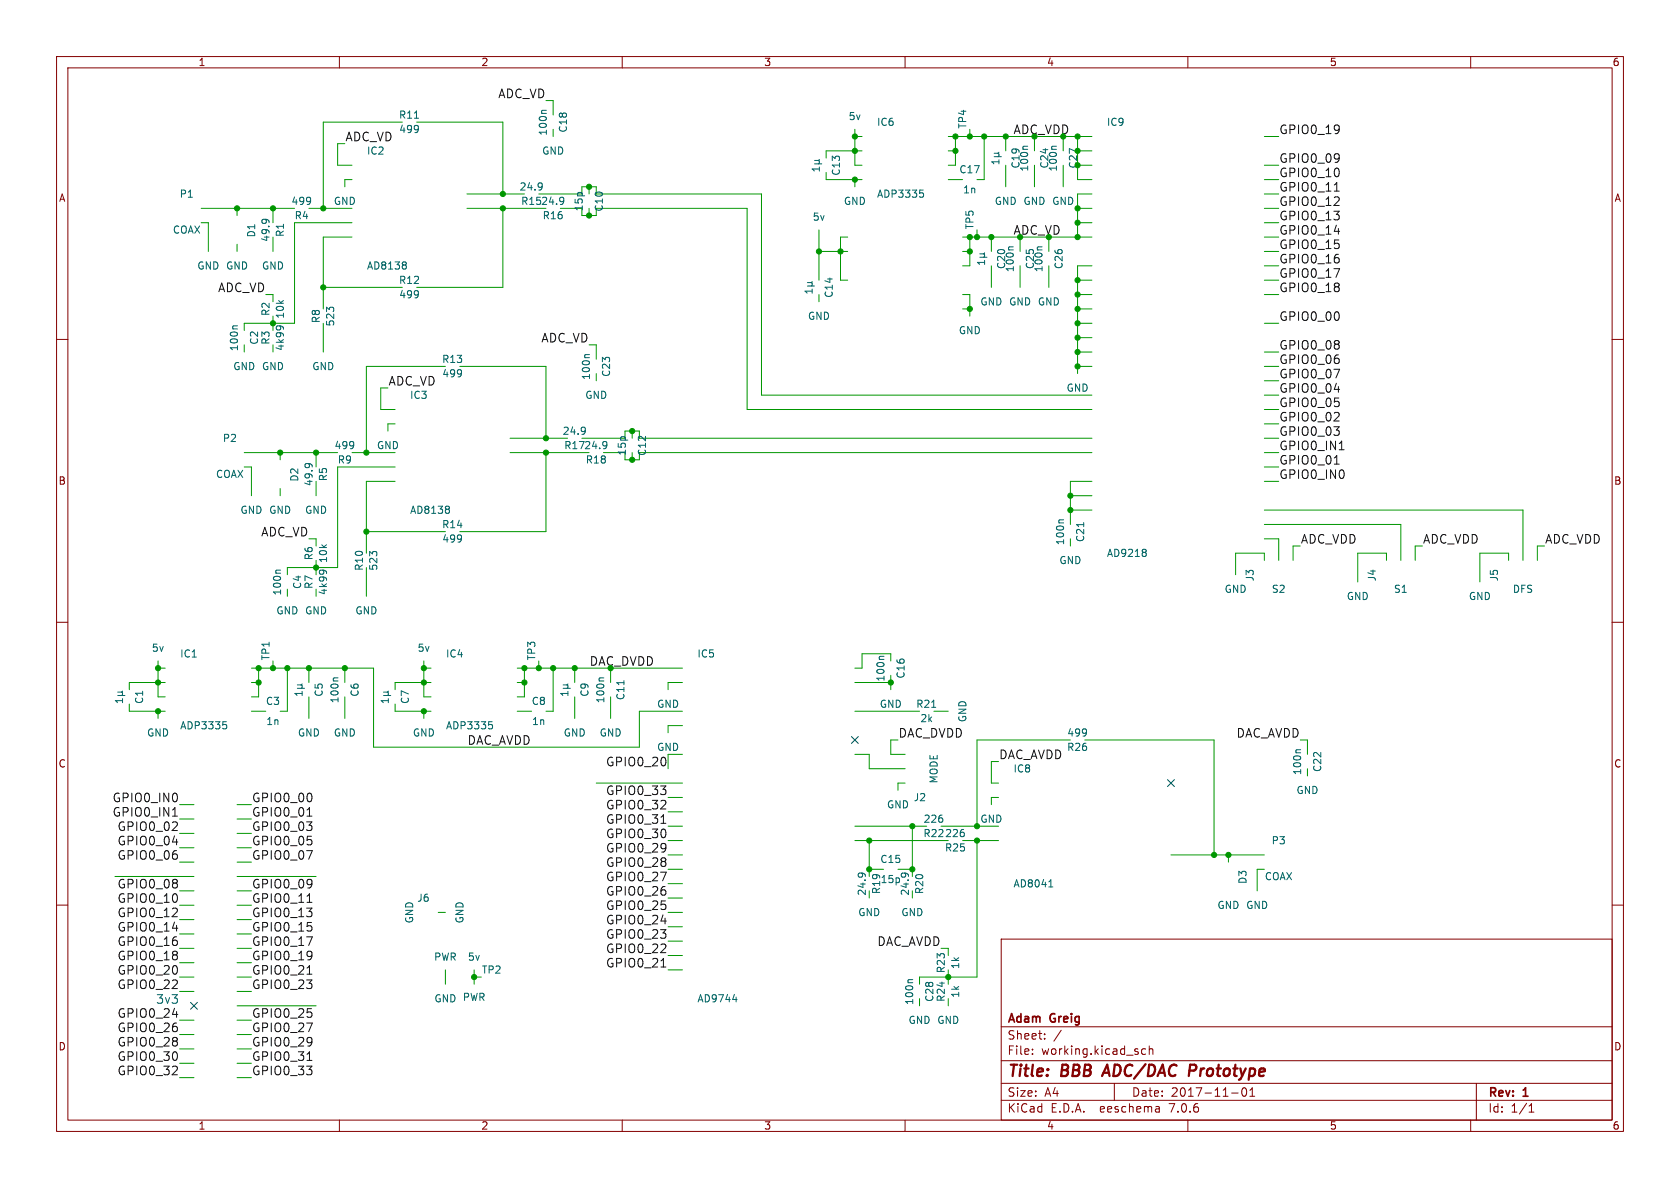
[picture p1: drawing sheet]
<svg xmlns="http://www.w3.org/2000/svg" width="297mm" height="210mm" viewBox="0 0 297 210" stroke-linecap="round" stroke-linejoin="round" font-family="sans-serif">
<g fill="none" stroke="#840000" stroke-width=".18">
<path d="M10 10h277v190h-277zM12 12h273v186h-273zM60 10v2M110 10v2M160 10v2M210 10v2M260 10v2M10 60h2M285 60h2M10 110h2M285 110h2M10 160h2"/>
<path d="M285 160h2M177 166h108v32h-108zM60 198v2M110 198v2M160 198v2M177 194.5h108M177 191.5h108M177 187.5h108M177 181.5h108M182.5 186.3v.1M182.5 185.5v.1M184.7 183.6v.1"/>
<path d="M184.7 182.8v.1M187.6 182.1l-1.3 2M197 191.5v3M202.5 185.5l-.4-.1-.3 .3v.4l.2 .2h.5M203.2 185.5l.2-.1 .3 .1 .1 .9M203.2 184.9v1.5M204.9 195.7l.1 .9M205 196.5l-.2 .1M205 196h-.2M210 198v2M217.7 193.2h1.2M219.7 192.4a.81 .81 0 0 0 .3 1.4l.2-.1 .2-.5-.2-.8"/>
<path d="M221 193.8h.8M221 192.7l.4-.4v1.5M260 198v2M261 191.5v6.5M270.3 196.6h.9M270.3 195.5l.4-.4v1.5"/>
</g>
<path d="M195.7 188.2l-.9 2M211.2 188.2h-.8l-.2 2M211.2 189.2l-.9 .1" fill="none" stroke="#840000" stroke-width=".4"/>
<g fill="none" stroke="#0f0f0f" stroke-width=".18">
<path d="M235.8 36.3h1M235.9 33.8h.9M236.7 22.2v1.1M236.7 27.3v1M236.7 30v1M236.7 34.9v.6M236.8 22.8l-.1 .1M236.8 27.8l-.1 .2M235.8 47.5h1l-.6 1.5M235.9 40.9h.9M236.7 43.1v.7M236.7 45.7v.6"/>
<path d="M236.7 50.2v.3M236.7 50.8v.6M236.7 55.4v1M235.8 65.3h1l-.6 1.5M235.8 74.4h1M235.9 68.8h.9M236.7 63.5v.6M236.7 60.3v.4M236.7 61v.6M236.7 71.1v.6M236.7 73v.6M236.8 79.5h.8"/>
<path d="M235.9 82h.9M30.5 144.3h.9M30.5 148.8h.9M54.2 150.4h1l-.6 1.5M54.3 144.3h.8M54.3 159.5h.8M55.1 140.5v.9M55.1 148.6v.6M55.1 155.6v1M55.1 156.1v.1M116.8 154.2h1l-.7 1.5M116.8 145.5h.9"/>
<path d="M30.5 179.3h.9M30.5 164.1h.9M54.2 165.6h1l-.6 1.5M54.3 172.2h.8M55.1 163.8v.6M55.1 168.3v1M55.1 179v.7M55.1 168.8v.1M116.8 170.9h.9M116.8 162.8h1M54.2 180.8h1l-.6 1.6M54.3 187.5h.8"/>
<path d="M55.1 183.5v1.1M55.1 184v.2"/>
</g>
<g fill="none" stroke="#009600" stroke-width=".18">
<path d="M96.5 17.8h1.3v2.5M35.6 36.8h16.5M35.6 39.4h1.2v5.1M41.9 36.8v1.3M48.3 36.8v2.6M54.6 36.8h7.6M61 25.4h-1.3v3.8h2.5M62.2 31.8h-1.2v1.2M62.2 39.4h-10.1v17.8h-8.9v1.2M71.1 21.6h-14v15.2M73.7 21.6h15.2v12.7M82.5 34.3h10.2"/>
<path d="M82.5 36.8h14M88.9 36.8v14h-15.2M95.2 34.3h7.7v-1.3h2.5v1.3h29.2v35.6h58.4M97.8 22.9v1.2M99.1 36.8h3.8v1.3h2.5v-1.3h26.7v35.6h60.9M104.1 33v1.3M104.1 36.8v1.3M146 30.5v1.3h6.4M151.1 22.9v6.3h1.3M151.1 24.1h1.3M151.1 31.8v1.2M152.4 26.7h-6.4v1.2"/>
<path d="M167.6 31.8h2.6M167.6 24.1h25.4M167.6 26.7h1.3M168.9 24.1v5.1h-1.3M171.4 22.9v1.2M174 24.1v7.7h-1.3M177.8 24.1v2.6M177.8 29.2v3.8M182.9 24.1v2.6M182.9 29.2v3.8M188 24.1v2.6M188 29.2v3.8"/>
<path d="M190.5 36.8h2.5M190.5 39.4h2.5M190.5 24.1v2.6h2.5M193 34.3h-2.5v7.6M193 29.2h-2.5v2.6h2.5M223.5 34.3h2.6M223.5 36.8h2.6M223.5 39.4h2.6M223.5 31.8h2.6M223.5 29.2h2.6M223.5 24.1h2.6M41.9 43.2v1.3"/>
<path d="M47 52.1h1.3v1.2M48.3 41.9v2.6M48.3 55.9v2.5M57.1 50.8h14M57.1 57.2v5M62.2 41.9h-5.1v12.7M144.8 40.6v8.9M144.8 52.1v1.2M144.8 44.5h5.1M149.9 41.9h-1.3v7.6h1.3M170.2 41.9h22.8M170.2 44.5h1.2"/>
<path d="M170.2 52.1h1.2v3.8M170.2 54.6h1.2M171.4 41.9v5.1h-1.2M172.7 40.6v1.3M175.3 41.9v2.6M175.3 47v3.8M180.3 41.9v2.6M180.3 47v3.8M185.4 41.9v2.6M185.4 47v3.8M190.5 49.5h2.5M190.5 57.2h2.5"/>
<path d="M190.5 52.1h2.5M190.5 54.6h2.5M190.5 59.7h2.5M193 47h-2.5v19M223.5 41.9h2.6M223.5 44.5h2.6M223.5 49.5h2.6M223.5 57.2h2.6M223.5 52.1h2.6M223.5 47h2.6M43.2 61v1.2M48.3 61v1.2"/>
<path d="M68.6 68.6h-1.3v3.8h2.5M69.8 74.9h-1.2v1.3M78.7 64.8h-13.9v15.2M81.3 64.8h15.2v12.7M90.2 77.5h10.1M102.9 77.5h7.6v-1.3h2.5v1.3h80M104.1 61h1.3v2.5M105.4 66v1.3M111.8 76.2v1.3M190.5 64.8h2.5M190.5 62.2h2.5M223.5 74.9h2.6"/>
<path d="M223.5 72.4h2.6M223.5 64.8h2.6M223.5 77.5h2.6M223.5 69.9h2.6M223.5 62.2h2.6M223.5 67.3h2.6M43.2 80h16.5M43.2 82.6h1.2v5M49.5 80v1.3M49.5 86.4v1.2M54.6 95.3h1.3v1.2M55.9 80v2.6"/>
<path d="M55.9 85.1v2.5M55.9 99.1v2.5M62.2 80h7.6M64.8 94h13.9M69.8 85.1h-5v12.7M69.8 82.6h-10.1v17.7h-8.9v1.3M90.2 80h13.9M96.5 80v14h-15.2M106.7 80h3.8v1.3h2.5v-1.3h80M111.8 80v1.3M189.2 90.2h3.8M189.2 95.3v1.2"/>
<path d="M189.2 87.6h3.8M193 85.1h-3.8v7.6M223.5 80h2.6M223.5 95.3h2.6v3.8M223.5 82.6h2.6M223.5 85.1h2.6M223.5 90.2h45.7v8.9M223.5 99.1v-1.3h-5.1v3.8M223.5 92.7h24.1v6.4M229.9 96.5h-1.3v2.6M245.1 99.1v-1.3h-5.1v5.1M251.5 96.5h-1.3v2.6"/>
<path d="M266.7 99.1v-1.3h-5.1v5.1M273 96.5h-1.2v2.6M27.9 118.1h1.3M27.9 116.8v6.4h1.3M44.4 118.1h21.6v14h47v-6.4h7.6M45.7 118.1v5.1h-1.3M48.3 116.8v1.3M50.8 104.1v1.3M50.8 118.1v7.6h-1.3M54.6 118.1v2.6M55.9 104.1v1.3M61 118.1v2.6"/>
<path d="M64.8 100.3v5.1M74.9 118.1h1.3M74.9 116.8v6.4h1.3M91.4 118.1h29.2M92.7 118.1v5.1h-1.3M95.2 116.8v1.3M97.8 118.1v7.6h-1.3M101.6 118.1v2.6M107.9 118.1v2.6M157.5 116.8v-1.2h-5.1v2.5h-1.3M157.5 119.4v2.5M22.9 124.5v1.2h6.3"/>
<path d="M27.9 125.7v1.3M29.2 120.7h-6.3v1.2M44.4 120.7h1.3M44.4 125.7h2.6M54.6 123.2v3.8M61 123.2v3.8M69.8 124.5v1.2h6.4M74.9 125.7v1.3M76.2 120.7h-6.4v1.2M91.4 120.7h1.3M91.4 125.7h2.6M101.6 123.2v3.8"/>
<path d="M105.4 138.4h15.2M107.9 123.2v3.8M120.6 120.7h-2.5v1.2M120.6 128.3h-2.5v1.2M120.6 133.4h-2.5v2.5M151.1 120.7h6.4M151.1 125.7h11.5M151.1 133.4h2.6v2.5h6.3M158.7 130.8h-1.2v2.6h2.5M160 138.4h-1.3v1.3M165.1 125.7h2.5M176.5 134.6h-1.2v3.8h1.2"/>
<path d="M189.2 130.8h-16.5v15.3M191.8 130.8h22.8v20.3M229.9 130.8h1.2v2.6M231.1 135.9v1.3M20.3 154.9h14M31.7 152.4h2.6M31.7 157.5h2.6M31.7 144.8h2.6M31.7 147.3h2.6M31.7 149.9h2.6M31.7 142.2h2.6M41.9 154.9h14"/>
<path d="M41.9 152.4h2.5M41.9 157.5h2.5M41.9 144.8h2.5M41.9 147.3h2.5M41.9 149.9h2.5M41.9 142.2h2.5M118.1 141h2.5M118.1 148.6h2.5M118.1 146.1h2.5M118.1 151.1h2.5M118.1 153.7h2.5M118.1 158.8h2.5"/>
<path d="M118.1 156.2h2.5M118.1 143.5h2.5M151.1 148.6h16.5M151.1 146.1h12.7M153.7 153.7h2.5M153.7 148.6v6.3M158.7 153.7h2.6M161.3 146.1v8.8M166.4 146.1h10.1M170.2 148.6h6.3M172.7 148.6v24.1h-10.1v1.3M176.5 141h-1.2v1.2"/>
<path d="M207 151.1h16.5M217.2 151.1v1.3M223.5 153.7h-1.3v3.8M31.7 160h2.6M31.7 162.6h2.6M31.7 172.7h2.6M31.7 170.2h2.6M31.7 175.3h2.6M31.7 167.6h2.6M31.7 165.1h2.6M41.9 160h2.5M41.9 162.6h2.5"/>
<path d="M41.9 172.7h2.5M41.9 170.2h2.5M41.9 175.3h2.5M41.9 167.6h2.5M41.9 165.1h2.5M41.9 177.8h14M77.5 161.3h1.2M78.7 171.5v2.5M83.8 171.5v2.5M83.8 172.7h1.3M118.1 161.3h2.5M118.1 171.5h2.5"/>
<path d="M118.1 168.9h2.5M118.1 166.4h2.5M118.1 163.8h2.5M162.6 176.5v1.3M166.4 167.6h1.2v1.3M167.6 171.5v2.5M167.6 176.5v1.3M31.7 190.5h2.6M31.7 185.4h2.6M31.7 188h2.6M31.7 182.9h2.6M31.7 180.3h2.6"/>
<path d="M41.9 190.5h2.5M41.9 185.4h2.5M41.9 188h2.5M41.9 182.9h2.5M41.9 180.3h2.5"/>
</g>
<path d="M150.5 130.2l1.2 1.2M151.7 130.2l-1.2 1.2M206.4 137.8l1.2 1.2M207.6 137.8l-1.2 1.2M33.7 177.2l1.2 1.2M34.9 177.2l-1.2 1.2" fill="none" stroke="#000084" stroke-width=".18"/>
<g fill="none" stroke="#006464" stroke-width=".18">
<path d="M96.6 19.5h-.7l-.2 .2M46.4 38.9v-.1a1.07 1.07 0 0 1 1 .1M46.8 38.8l.2 .1M73.3 20.9h.7M95.7 32.4l.1 .1a1.07 1.07 0 0 1-.1 1M95.9 32.9l-.2 .2M99.5 34.9l.1 .1a1.07 1.07 0 0 1-.1 1M99.7 35.4l-.2 .2M144 29h1.3M144 28.4h.7M144.7 28.4l.2 .1v.3l-.2 .2M144.9 29.5v.7"/>
<path d="M144.9 29.9h-1.3l.3 .3M144.9 28.2l-.2 .2M162.6 33.6h.6M163 34.1l.3 .2v.3l-.3 .3M175.8 27.7h1.2M175.8 27.1h.6M176.4 27.1l.2 .2v.2l-.2 .2M176.6 28.2v.8M176.6 28.6h-1.3l.4 .4M176.6 26.9l-.2 .2M181.7 25.9h-.7l-.2 .1M186.8 25.9h-.7l-.2 .1"/>
<path d="M42 57.6h-.7l-.2 .2M49.4 57.6l.2 .2M50 57.8a.99 .99 0 0 0-1.1-.1l-.1 .1M71.7 46.4l.1 .1-.1 .3M71.7 46.9l.1 .2-.1 .4M142.7 50.6h1.3M142.7 50h.7M143.4 50l.2 .1v.3l-.2 .2M143.6 51.1v.7M143.6 51.5h-1.3l.4 .3M143.6 49.8l-.2 .2M173.2 45.5h1.3"/>
<path d="M173.2 44.9h.7M173.9 44.9l.2 .2v.2l-.2 .2M174.1 46v.7M174.1 46.4h-1.3l.4 .3M174.1 44.7l-.2 .2M179.1 43.6h-.6l-.2 .2M184.2 43.6h-.6l-.2 .2M103.4 75.6a1.07 1.07 0 0 1-.1 1.1M103.5 76.1l-.1 .1M104.2 62.7h-.7l-.1 .2M107.2 78.1v.1a1.07 1.07 0 0 1-.1 1M107.3 78.6l-.1 .2"/>
<path d="M54 82.1v-.1a1.07 1.07 0 0 1 1.1 .1M54.5 81.9l.1 .2M79.3 89.5l.2 .2-.2 .3M79.3 90.1l.2 .2-.2 .4M188 91.9h-.6l-.2 .2M191.6 92.4v.7M202.5 97.2l.1 .1-.1 .3M202.5 97.7l.1 .2-.1 .4M49.6 100.8h-.7l-.1 .2M57 100.8l.2 .2M57.6 101a.99 .99 0 0 0-1.1-.1v.1M59.8 119.8h-.7l-.2 .2"/>
<path d="M106.8 119.8h-.7l-.2 .2M156.3 116h-.7l-.2 .2M20.8 122.9h1.3M20.8 122.3h.7M21.5 122.3l.2 .2v.3l-.2 .1M21.7 123.9h-1.3l.4 .3M21.7 123.5v.7M21.7 122.2l-.2 .1M39.4 127.6h.6M39.8 128.1l.3 .2v.3l-.3 .2M52.6 121.7h1.2M52.6 121.1h.6"/>
<path d="M53.2 121.1l.2 .2v.2l-.2 .2M53.4 122.6h-1.3l.4 .3M53.4 122.2v.7M53.4 120.9l-.2 .2M67.8 122.9h1.3M67.8 122.3h.7M68.5 122.3l.2 .2v.3l-.2 .1M68.7 123.5v.7M68.7 123.9h-1.3l.3 .3M68.7 122.2l-.2 .1M86.4 127.6h.6M86.8 128.1l.3 .2v.3l-.3 .2"/>
<path d="M99.6 121.7h1.2M99.6 121.1h.6M100.2 121.1l.2 .2v.2l-.2 .2M100.4 122.2v.7M100.4 122.6h-1.3l.4 .3M100.4 120.9l-.2 .2M110.3 120.3v.7M164.7 125h.7M229.9 132.5h-.6l-.2 .2M151.8 154.5v-.1a1.07 1.07 0 0 1 1.1 .1M152.3 154.3l.1 .2M159.4 154.5l.1-.1a1.07 1.07 0 0 1 1 .1"/>
<path d="M159.9 154.3l.2 .2M185.4 156.8h.7M185.7 155.7l.1-.2v1.3M129.5 176.7h.8M161.4 173.2h-.7l-.2 .2"/>
</g>
<g fill="#009600" stroke="#009600" stroke-width=".18">
<circle cx="172.7" cy="148.6" r=".46"/>
<circle cx="214.6" cy="151.1" r=".46"/>
<circle cx="217.2" cy="151.1" r=".46"/>
<circle cx="175.3" cy="41.9" r=".46"/>
<circle cx="171.4" cy="54.6" r=".46"/>
<circle cx="171.4" cy="44.5" r=".46"/>
<circle cx="153.7" cy="153.7" r=".46"/>
<circle cx="153.7" cy="148.6" r=".46"/>
<circle cx="157.5" cy="120.7" r=".46"/>
<circle cx="172.7" cy="146.1" r=".46"/>
<circle cx="161.3" cy="153.7" r=".46"/>
<circle cx="167.6" cy="172.7" r=".46"/>
<circle cx="161.3" cy="146.1" r=".46"/>
<circle cx="96.5" cy="77.5" r=".46"/>
<circle cx="101.6" cy="118.1" r=".46"/>
<circle cx="111.8" cy="81.3" r=".46"/>
<circle cx="104.1" cy="33" r=".46"/>
<circle cx="148.6" cy="44.5" r=".46"/>
<circle cx="104.1" cy="38.1" r=".46"/>
<circle cx="144.8" cy="44.5" r=".46"/>
<circle cx="111.8" cy="76.2" r=".46"/>
<circle cx="96.5" cy="80" r=".46"/>
<circle cx="88.9" cy="36.8" r=".46"/>
<circle cx="57.1" cy="36.8" r=".46"/>
<circle cx="88.9" cy="34.3" r=".46"/>
<circle cx="48.3" cy="57.2" r=".46"/>
<circle cx="41.9" cy="36.8" r=".46"/>
<circle cx="57.1" cy="50.8" r=".46"/>
<circle cx="48.3" cy="36.8" r=".46"/>
<circle cx="55.9" cy="80" r=".46"/>
<circle cx="64.8" cy="80" r=".46"/>
<circle cx="49.5" cy="80" r=".46"/>
<circle cx="64.8" cy="94" r=".46"/>
<circle cx="55.9" cy="100.3" r=".46"/>
<circle cx="97.8" cy="118.1" r=".46"/>
<circle cx="95.2" cy="118.1" r=".46"/>
<circle cx="92.7" cy="118.1" r=".46"/>
<circle cx="92.7" cy="120.7" r=".46"/>
<circle cx="74.9" cy="125.7" r=".46"/>
<circle cx="54.6" cy="118.1" r=".46"/>
<circle cx="61" cy="118.1" r=".46"/>
<circle cx="50.8" cy="118.1" r=".46"/>
<circle cx="74.9" cy="118.1" r=".46"/>
<circle cx="74.9" cy="120.7" r=".46"/>
<circle cx="45.7" cy="118.1" r=".46"/>
<circle cx="48.3" cy="118.1" r=".46"/>
<circle cx="45.7" cy="120.7" r=".46"/>
<circle cx="83.8" cy="172.7" r=".46"/>
<circle cx="27.9" cy="125.7" r=".46"/>
<circle cx="27.9" cy="120.7" r=".46"/>
<circle cx="27.9" cy="118.1" r=".46"/>
<circle cx="190.5" cy="57.2" r=".46"/>
<circle cx="190.5" cy="59.7" r=".46"/>
<circle cx="190.5" cy="62.2" r=".46"/>
<circle cx="190.5" cy="64.8" r=".46"/>
<circle cx="190.5" cy="49.5" r=".46"/>
<circle cx="190.5" cy="52.1" r=".46"/>
<circle cx="189.2" cy="90.2" r=".46"/>
<circle cx="189.2" cy="87.6" r=".46"/>
<circle cx="190.5" cy="54.6" r=".46"/>
<circle cx="171.4" cy="24.1" r=".46"/>
<circle cx="174" cy="24.1" r=".46"/>
<circle cx="168.9" cy="26.7" r=".46"/>
<circle cx="168.9" cy="24.1" r=".46"/>
<circle cx="172.7" cy="41.9" r=".46"/>
<circle cx="171.4" cy="41.9" r=".46"/>
<circle cx="151.1" cy="24.1" r=".46"/>
<circle cx="151.1" cy="26.7" r=".46"/>
<circle cx="151.1" cy="31.8" r=".46"/>
<circle cx="190.5" cy="24.1" r=".46"/>
<circle cx="190.5" cy="39.4" r=".46"/>
<circle cx="190.5" cy="36.8" r=".46"/>
<circle cx="177.8" cy="24.1" r=".46"/>
<circle cx="190.5" cy="41.9" r=".46"/>
</g>
<g font-size="2.8" fill="#840000">
<text x="178" y="190.9">Title:</text>
<text x="187.7" y="190.9">BBB</text>
<text x="196" y="190.9">ADC/DAC</text>
<text x="211.8" y="190.9">Prototype</text>
</g>
<g font-size="2.1" fill="#0f0f0f">
<text x="88" y="17.5">ADC_VD</text>
<text x="226.1" y="23.8">GPIO0_19</text>
<text x="61" y="25.1">ADC_VD</text>
<text x="226.1" y="28.9">GPIO0_09</text>
<text x="226.1" y="34">GPIO0_11</text>
<text x="226.1" y="31.4">GPIO0_10</text>
<text x="226.1" y="41.6">GPIO0_14</text>
<text x="226.1" y="36.5">GPIO0_12</text>
<text x="226.1" y="39.1">GPIO0_13</text>
<text x="226.1" y="44.1">GPIO0_15</text>
<text x="226.1" y="46.7">GPIO0_16</text>
<text x="38.5" y="51.8">ADC_VD</text>
<text x="226.1" y="49.2">GPIO0_17</text>
<text x="226.1" y="51.8">GPIO0_18</text>
<text x="226.1" y="56.8">GPIO0_00</text>
<text x="95.6" y="60.6">ADC_VD</text>
<text x="226.1" y="64.5">GPIO0_06</text>
<text x="226.1" y="61.9">GPIO0_08</text>
<text x="68.6" y="68.3">ADC_VD</text>
<text x="226.1" y="69.5">GPIO0_04</text>
<text x="226.1" y="67">GPIO0_07</text>
<text x="226.1" y="77.2">GPIO0_03</text>
<text x="226.1" y="74.6">GPIO0_02</text>
<text x="226.1" y="72.1">GPIO0_05</text>
<text x="226.1" y="82.2">GPIO0_01</text>
<text x="226.1" y="79.7">GPIO0_IN1</text>
<text x="226.1" y="84.8">GPIO0_IN0</text>
<text x="46.1" y="94.9">ADC_VD</text>
<text x="229.9" y="96.2">ADC_VDD</text>
<text x="251.5" y="96.2">ADC_VDD</text>
<text x="273" y="96.2">ADC_VDD</text>
<text x="82.5" y="131.8">DAC_AVDD</text>
<text x="158.7" y="130.5">DAC_DVDD</text>
<text x="218.5" y="130.5">DAC_AVDD</text>
<text x="107.1" y="135.6">GPIO0_20</text>
<text x="176.5" y="134.3">DAC_AVDD</text>
<text x="19.8" y="141.9">GPIO0_IN0</text>
<text x="44.4" y="141.9">GPIO0_00</text>
<text x="107.1" y="143.2">GPIO0_32</text>
<text x="107.1" y="140.7">GPIO0_33</text>
<text x="19.8" y="144.5">GPIO0_IN1</text>
<text x="20.7" y="149.5">GPIO0_04</text>
<text x="20.7" y="147">GPIO0_02</text>
<text x="44.4" y="147">GPIO0_03</text>
<text x="44.4" y="144.5">GPIO0_01</text>
<text x="44.4" y="149.5">GPIO0_05</text>
<text x="107.1" y="148.3">GPIO0_30</text>
<text x="107.1" y="145.7">GPIO0_31</text>
<text x="20.7" y="152.1">GPIO0_06</text>
<text x="44.4" y="152.1">GPIO0_07</text>
<text x="107.1" y="155.9">GPIO0_27</text>
<text x="107.1" y="153.4">GPIO0_28</text>
<text x="107.1" y="150.8">GPIO0_29</text>
<text x="20.7" y="157.2">GPIO0_08</text>
<text x="20.7" y="159.7">GPIO0_10</text>
<text x="44.4" y="157.2">GPIO0_09</text>
<text x="44.4" y="159.7">GPIO0_11</text>
<text x="107.1" y="158.4">GPIO0_26</text>
<text x="107.1" y="161">GPIO0_25</text>
<text x="20.7" y="164.8">GPIO0_14</text>
<text x="20.7" y="167.3">GPIO0_16</text>
<text x="20.7" y="162.2">GPIO0_12</text>
<text x="44.4" y="164.8">GPIO0_15</text>
<text x="44.4" y="167.3">GPIO0_17</text>
<text x="44.4" y="162.2">GPIO0_13</text>
<text x="107.1" y="166.1">GPIO0_23</text>
<text x="107.1" y="163.5">GPIO0_24</text>
<text x="155" y="167.3">DAC_AVDD</text>
<text x="20.7" y="172.4">GPIO0_20</text>
<text x="20.7" y="169.9">GPIO0_18</text>
<text x="44.4" y="169.9">GPIO0_19</text>
<text x="44.4" y="172.4">GPIO0_21</text>
<text x="107.1" y="168.6">GPIO0_22</text>
<text x="107.1" y="171.1">GPIO0_21</text>
<text x="20.7" y="174.9">GPIO0_22</text>
<text x="44.4" y="174.9">GPIO0_23</text>
<text x="20.7" y="180">GPIO0_24</text>
<text x="20.7" y="185.1">GPIO0_28</text>
<text x="20.7" y="182.6">GPIO0_26</text>
<text x="44.4" y="182.6">GPIO0_27</text>
<text x="44.4" y="185.1">GPIO0_29</text>
<text x="44.4" y="180">GPIO0_25</text>
<text x="20.7" y="187.6">GPIO0_30</text>
<text x="20.7" y="190.2">GPIO0_32</text>
<text x="44.4" y="190.2">GPIO0_33</text>
<text x="44.4" y="187.6">GPIO0_31</text>
</g>
<g font-size="2.1" fill="#009600">
<text x="179.1" y="23.8">ADC_VDD</text>
<text x="179.1" y="41.6">ADC_VD</text>
<text x="104.1" y="117.8">DAC_DVDD</text>
</g>
<text font-size="2.1" fill="#0000c2" x="27.5" y="177.6">3v3</text>
<g font-size="2.1" fill="#840000">
<text x="178" y="184">Sheet:</text>
<text x="178" y="181.2">Adam</text>
<text x="185.7" y="181.2">Greig</text>
<text x="178" y="186.7">File:</text>
<text x="184.1" y="186.7">working.kicad_sch</text>
<text x="178" y="196.9">KiCad</text>
<text x="178" y="194.1">Size:</text>
<text x="184.7" y="194.1">A4</text>
<text x="185.7" y="196.9">E.D.A.</text>
<text x="194.6" y="196.9">eeschema</text>
<text x="200" y="194.1">Date:</text>
<text x="207" y="196.9">7.0.6</text>
<text x="207" y="194.1">2017-11-01</text>
<text x="263" y="194.3">Rev:</text>
<text x="263" y="196.9">Id:</text>
<text x="267.1" y="196.9">1/1</text>
<text x="269.4" y="194.3">1</text>
</g>
<g font-size="1.8" fill="#840000">
<text x="35" y="11.9">1</text>
<text x="85" y="11.9">2</text>
<text x="135" y="11.9">3</text>
<text x="185" y="11.9">4</text>
<text x="235" y="11.9">5</text>
<text x="285" y="11.9">6</text>
<text x="10.3" y="35.9">A</text>
<text x="285.3" y="35.9">A</text>
<text x="10.3" y="85.9">B</text>
<text x="285.3" y="85.9">B</text>
<text x="10.3" y="135.9">C</text>
<text x="285.3" y="135.9">C</text>
<text x="10.3" y="185.9">D</text>
<text x="285.3" y="185.9">D</text>
<text x="35" y="199.9">1</text>
<text x="85" y="199.9">2</text>
<text x="135" y="199.9">3</text>
<text x="185" y="199.9">4</text>
<text x="235" y="199.9">5</text>
<text x="285" y="199.9">6</text>
</g>
<g font-size="1.8" fill="#006464">
<text x="70.4" y="21.2">R11</text>
<text x="70.5" y="23.7">499</text>
<text x="100.4" y="23.5" transform="rotate(-90 100.4 23.5)">C18</text>
<text x="149.9" y="21.4">5v</text>
<text x="154.9" y="22.5">IC6</text>
<text x="171" y="22.9" transform="rotate(-90 171 22.9)">TP4</text>
<text x="195.6" y="22.5">IC9</text>
<text x="64.8" y="27.5">IC2</text>
<text x="95.8" y="27.5">GND</text>
<text x="96.9" y="24.1" transform="rotate(-90 96.9 24.1)">100n</text>
<text x="180.4" y="29.9" transform="rotate(-90 180.4 29.9)">C19</text>
<text x="185.5" y="29.9" transform="rotate(-90 185.5 29.9)">C24</text>
<text x="31.7" y="35.2">P1</text>
<text x="91.8" y="33.9">24.9</text>
<text x="148.7" y="31.2" transform="rotate(-90 148.7 31.2)">C13</text>
<text x="154.9" y="35.2">ADP3335</text>
<text x="169.5" y="30.8">C17</text>
<text x="170.2" y="34.4">1n</text>
<text x="182" y="30.4" transform="rotate(-90 182 30.4)">100n</text>
<text x="187" y="30.4" transform="rotate(-90 187 30.4)">100n</text>
<text x="30.5" y="41.5">COAX</text>
<text x="50.4" y="42" transform="rotate(-90 50.4 42)">R1</text>
<text x="51.4" y="36.4">499</text>
<text x="52" y="39">R4</text>
<text x="58.9" y="36.4">GND</text>
<text x="92" y="36.4">R1524.9</text>
<text x="95.8" y="39">R16</text>
<text x="103.2" y="37.4" transform="rotate(-90 103.2 37.4)">15p</text>
<text x="106.8" y="37.5" transform="rotate(-90 106.8 37.5)">C10</text>
<text x="143.6" y="39.2">5v</text>
<text x="149.1" y="36.4">GND</text>
<text x="172.3" y="40.6" transform="rotate(-90 172.3 40.6)">TP5</text>
<text x="175.8" y="36.4">GND GND GND</text>
<text x="34.8" y="47.9">GND GND</text>
<text x="45.3" y="42.1" transform="rotate(-90 45.3 42.1)">D1</text>
<text x="46.2" y="47.9">GND</text>
<text x="47.9" y="42.9" transform="rotate(-90 47.9 42.9)">49.9</text>
<text x="64.8" y="47.9">AD8138</text>
<text x="177.9" y="47.7" transform="rotate(-90 177.9 47.7)">C20</text>
<text x="183" y="47.7" transform="rotate(-90 183 47.7)">C25</text>
<text x="188.1" y="47.7" transform="rotate(-90 188.1 47.7)">C26</text>
<text x="70.4" y="50.4">R12</text>
<text x="70.5" y="52.9">499</text>
<text x="147.4" y="52.7" transform="rotate(-90 147.4 52.7)">C14</text>
<text x="179.4" y="48.2" transform="rotate(-90 179.4 48.2)">100n</text>
<text x="184.5" y="48.2" transform="rotate(-90 184.5 48.2)">100n</text>
<text x="47.9" y="56" transform="rotate(-90 47.9 56)">R2</text>
<text x="50.4" y="56.4" transform="rotate(-90 50.4 56.4)">10k</text>
<text x="56.7" y="57.2" transform="rotate(-90 56.7 57.2)">R8</text>
<text x="59.3" y="57.8" transform="rotate(-90 59.3 57.8)">523</text>
<text x="142.7" y="56.7">GND</text>
<text x="169.4" y="59.3">GND</text>
<text x="173.2" y="54.2">GND GND GND</text>
<text x="41.1" y="65.6">GND GND</text>
<text x="42.3" y="62.2" transform="rotate(-90 42.3 62.2)">100n</text>
<text x="45.8" y="61" transform="rotate(-90 45.8 61)">C2</text>
<text x="47.9" y="61" transform="rotate(-90 47.9 61)">R3</text>
<text x="50.4" y="62.1" transform="rotate(-90 50.4 62.1)">4k99</text>
<text x="55.1" y="65.6">GND</text>
<text x="78.1" y="64.4">R13</text>
<text x="72.4" y="70.7">IC3</text>
<text x="78.1" y="66.9">499</text>
<text x="103.4" y="70.7">GND</text>
<text x="104.5" y="67.3" transform="rotate(-90 104.5 67.3)">100n</text>
<text x="108.1" y="66.7" transform="rotate(-90 108.1 66.7)">C23</text>
<text x="188.5" y="69.4">GND</text>
<text x="99.4" y="77.1">24.9</text>
<text x="39.3" y="78.3">P2</text>
<text x="59" y="79.6">499</text>
<text x="59.6" y="82.1">R9</text>
<text x="66.5" y="79.6">GND</text>
<text x="99.7" y="79.6">R1724.9</text>
<text x="103.5" y="82.1">R18</text>
<text x="110.8" y="80.6" transform="rotate(-90 110.8 80.6)">15p</text>
<text x="114.4" y="80.7" transform="rotate(-90 114.4 80.7)">C12</text>
<text x="38.1" y="84.7">COAX</text>
<text x="52.9" y="85.2" transform="rotate(-90 52.9 85.2)">D2</text>
<text x="55.5" y="86" transform="rotate(-90 55.5 86)">49.9</text>
<text x="58" y="85.2" transform="rotate(-90 58 85.2)">R5</text>
<text x="42.4" y="91">GND GND</text>
<text x="53.8" y="91">GND</text>
<text x="72.4" y="91">AD8138</text>
<text x="78.1" y="93.6">R14</text>
<text x="191.9" y="95.9" transform="rotate(-90 191.9 95.9)">C21</text>
<text x="55.5" y="99.1" transform="rotate(-90 55.5 99.1)">R6</text>
<text x="58" y="99.6" transform="rotate(-90 58 99.6)">10k</text>
<text x="64.4" y="101" transform="rotate(-90 64.4 101)">R10</text>
<text x="66.9" y="101" transform="rotate(-90 66.9 101)">523</text>
<text x="78.1" y="96.1">499</text>
<text x="187.2" y="99.9">GND</text>
<text x="188.3" y="96.5" transform="rotate(-90 188.3 96.5)">100n</text>
<text x="195.6" y="98.7">AD9218</text>
<text x="49.9" y="105.4" transform="rotate(-90 49.9 105.4)">100n</text>
<text x="53.4" y="104.2" transform="rotate(-90 53.4 104.2)">C4</text>
<text x="55.5" y="104.2" transform="rotate(-90 55.5 104.2)">R7</text>
<text x="58" y="105.3" transform="rotate(-90 58 105.3)">4k99</text>
<text x="216.4" y="105">GND</text>
<text x="221.8" y="102.9" transform="rotate(-90 221.8 102.9)">J3</text>
<text x="224.7" y="105">S2</text>
<text x="238" y="106.3">GND</text>
<text x="243.4" y="102.9" transform="rotate(-90 243.4 102.9)">J4</text>
<text x="246.3" y="105">S1</text>
<text x="259.6" y="106.3">GND</text>
<text x="265" y="102.9" transform="rotate(-90 265 102.9)">J5</text>
<text x="267.4" y="105">DFS</text>
<text x="48.8" y="108.8">GND GND</text>
<text x="62.7" y="108.8">GND</text>
<text x="26.7" y="115.4">5v</text>
<text x="31.8" y="116.4">IC1</text>
<text x="47.9" y="116.8" transform="rotate(-90 47.9 116.8)">TP1</text>
<text x="73.7" y="115.4">5v</text>
<text x="78.7" y="116.4">IC4</text>
<text x="94.8" y="116.8" transform="rotate(-90 94.8 116.8)">TP3</text>
<text x="123.2" y="116.4">IC5</text>
<text x="25.5" y="124.5" transform="rotate(-90 25.5 124.5)">C1</text>
<text x="46.9" y="124.8">C3</text>
<text x="57.3" y="123.3" transform="rotate(-90 57.3 123.3)">C5</text>
<text x="60" y="124.4" transform="rotate(-90 60 124.4)">100n</text>
<text x="63.6" y="123.3" transform="rotate(-90 63.6 123.3)">C6</text>
<text x="72.5" y="124.5" transform="rotate(-90 72.5 124.5)">C7</text>
<text x="93.9" y="124.8">C8</text>
<text x="104.2" y="123.3" transform="rotate(-90 104.2 123.3)">C9</text>
<text x="107" y="124.4" transform="rotate(-90 107 124.4)">100n</text>
<text x="110.6" y="123.9" transform="rotate(-90 110.6 123.9)">C11</text>
<text x="116.1" y="125.3">GND</text>
<text x="155.4" y="125.3">GND</text>
<text x="156.6" y="120.6" transform="rotate(-90 156.6 120.6)">100n</text>
<text x="160.1" y="120.1" transform="rotate(-90 160.1 120.1)">C16</text>
<text x="161.9" y="125.3">R21</text>
<text x="25.9" y="130.4">GND</text>
<text x="31.8" y="129.1">ADP3335</text>
<text x="47" y="128.4">1n</text>
<text x="52.6" y="130.4">GND</text>
<text x="58.9" y="130.4">GND</text>
<text x="72.9" y="130.4">GND</text>
<text x="78.7" y="129.1">ADP3335</text>
<text x="94" y="128.4">1n</text>
<text x="99.6" y="130.4">GND</text>
<text x="105.9" y="130.4">GND</text>
<text x="162.6" y="127.9">2k</text>
<text x="171" y="127.8" transform="rotate(-90 171 127.8)">GND</text>
<text x="188.6" y="130.4">499</text>
<text x="116.1" y="132.9">GND</text>
<text x="179.1" y="136.8">IC8</text>
<text x="188.6" y="132.9">R26</text>
<text x="230.2" y="137.1" transform="rotate(-90 230.2 137.1)">100n</text>
<text x="233.8" y="136.6" transform="rotate(-90 233.8 136.6)">C22</text>
<text x="156.7" y="143.1">GND</text>
<text x="161.4" y="141.8">J2</text>
<text x="166" y="138.6" transform="rotate(-90 166 138.6)">MODE</text>
<text x="229.1" y="140.6">GND</text>
<text x="163.2" y="148.2">R22</text>
<text x="163.2" y="145.6">226</text>
<text x="167" y="148.2">226</text>
<text x="173.2" y="145.6">GND</text>
<text x="224.7" y="149.5">P3</text>
<text x="155.5" y="152.8">C15</text>
<text x="167" y="150.7">R25</text>
<text x="223.5" y="155.8">COAX</text>
<text x="73.7" y="159.6">J6</text>
<text x="153.3" y="158.4" transform="rotate(-90 153.3 158.4)">24.9</text>
<text x="155.6" y="156.3">15p</text>
<text x="155.8" y="158.2" transform="rotate(-90 155.8 158.2)">R19</text>
<text x="160.9" y="158.4" transform="rotate(-90 160.9 158.4)">24.9</text>
<text x="163.4" y="158.2" transform="rotate(-90 163.4 158.2)">R20</text>
<text x="179.1" y="157.1">AD8041</text>
<text x="215.1" y="160.9">GND GND</text>
<text x="220.6" y="156.4" transform="rotate(-90 220.6 156.4)">D3</text>
<text x="73.3" y="163.3" transform="rotate(-90 73.3 163.3)">GND</text>
<text x="82.1" y="163.3" transform="rotate(-90 82.1 163.3)">GND</text>
<text x="151.6" y="162.2">GND</text>
<text x="159.3" y="162.2">GND</text>
<text x="76.6" y="170">PWR</text>
<text x="82.6" y="170">5v</text>
<text x="85.1" y="172.3">TP2</text>
<text x="167.2" y="172.1" transform="rotate(-90 167.2 172.1)">R23</text>
<text x="169.8" y="171.4" transform="rotate(-90 169.8 171.4)">1k</text>
<text x="76.7" y="177.4">GND PWR</text>
<text x="123.2" y="177.4">AD9744</text>
<text x="161.6" y="177.8" transform="rotate(-90 161.6 177.8)">100n</text>
<text x="165.2" y="177.2" transform="rotate(-90 165.2 177.2)">C28</text>
<text x="167.2" y="177.2" transform="rotate(-90 167.2 177.2)">R24</text>
<text x="169.8" y="176.5" transform="rotate(-90 169.8 176.5)">1k</text>
<text x="160.5" y="181.2">GND GND</text>
</g>
<text font-size="1.8" fill="#009600" x="190.6" y="29.9" transform="rotate(-90 190.6 29.9)">C27</text>
</svg>
